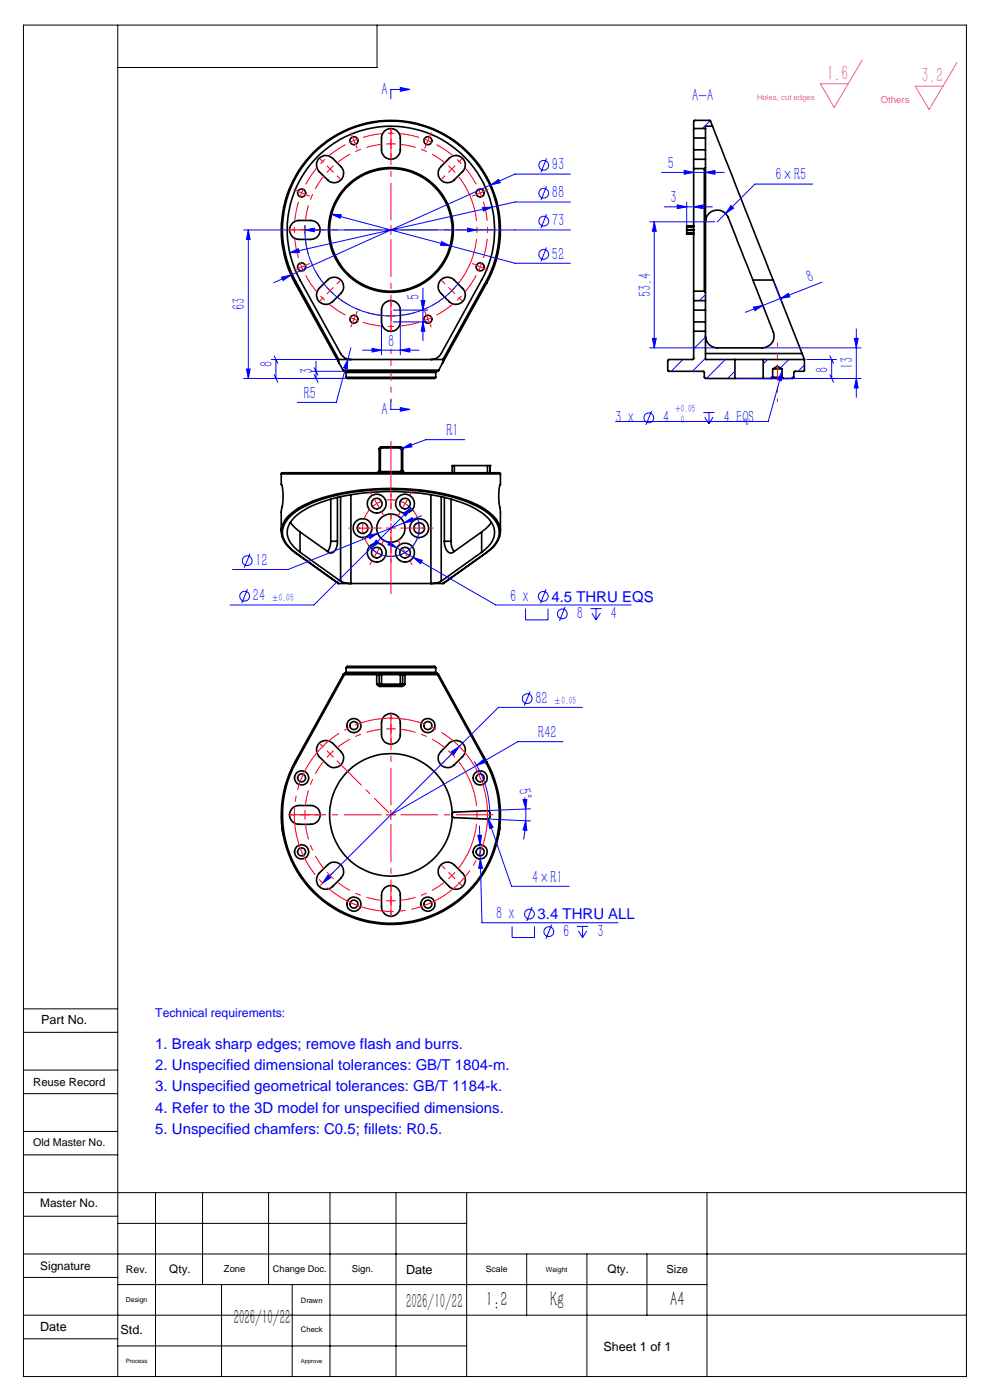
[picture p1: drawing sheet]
<svg xmlns="http://www.w3.org/2000/svg" width="210mm" height="297mm" viewBox="0 0 210 297" stroke-linecap="round" stroke-linejoin="round" font-family="sans-serif">
<g fill="none" stroke="#000" stroke-width=".35">
<path d="M67.6 33.7a2.02 2.02 0 0 1 3-.1l1.7 1.7a2 2 0 0 1 0 2.9 2 2 0 0 1-2.8 0l-2-2.1a2.07 2.07 0 0 1 .1-2.4zM81.6 27.8a2 2 0 0 1 2.1-.4 2 2 0 0 1 1.2 1.9v2.5a1.99 1.99 0 0 1-2 2 1.99 1.99 0 0 1-2-2l.1-2.9zM93.5 35.3l1.8-1.7a2 2 0 0 1 2.8 0 2 2 0 0 1 0 2.8l-1.8 1.8a2 2 0 0 1-2.8 0 2 2 0 0 1 0-2.9zM147.1 35.8v12.9h-1.4M147.1 31.8v2M147.1 27.3v2M147.1 29.3v2.5M147.1 33.8v2M147.1 35.8h2.3M147.1 31.8h2.5M147.1 33.8h2.5M147.1 29.3h2.5"/>
<path d="M147.1 27.3h2.5M149.4 35.8v26M149.6 31.8v2M149.6 27.3v2M149.6 35.5v26.6M149.6 29.3v2.5M149.6 33.8v1.7M149.6 35.5l-.2 .3M151.1 26.8l-.5-1.3h-3.3l-.2 .2v1.6M151.1 26.8l12.9 32.6M151.1 26.8h-1.5v.5M61.9 47.4a1.99 1.99 0 0 1 1.5-.6h2.5a2.01 2.01 0 0 1 2 2 2.01 2.01 0 0 1-2 2h-2.5a2.01 2.01 0 0 1-1.8-1.2 2.01 2.01 0 0 1 .3-2.2z"/>
<path d="M62.8 59.8a23 23 0 0 1 20.1-34.1 23 23 0 0 1 20.1 34.1M62.8 59.8l-.3 .2M62.8 59.8l9.1 16.5M93.7 59.3a1.97 1.97 0 0 1 2.6 .1l1.8 1.8a2 2 0 0 1 0 2.8 2 2 0 0 1-2.8 0l-1.8-1.8a2.05 2.05 0 0 1 .2-2.9zM103 59.8l.3 .2M103 59.8l-9.1 16.5M145.7 48.9h1.4v12.9M145.7 48.7v.2M145.7 48.2v.5M145.7 48.9v.5M145.7 49.7h.1M145.7 47.9h.1"/>
<path d="M145.7 49.7h1.4M145.7 47.9h1.4M145.7 48.2h1.4M145.7 49.4h1.4M145.7 47.9v.3M145.7 49.4v.3M149.6 47.1a2.51 2.51 0 0 1 2.1-2.5 2.51 2.51 0 0 1 2.8 1.5l5.2 13.3M159.7 59.4l4.3 11a2.49 2.49 0 0 1-2.3 3.4h-9.5a2.53 2.53 0 0 1-2.6-2.5M159.7 59.4h4.3M164 59.4l6.1 15.6M62.5 60a23.2 23.2 0 0 1 20.4-34.5 23.2 23.2 0 0 1 20.4 34.5M62.5 60l9.5 17.1"/>
<path d="M67.7 61.2l1.8-1.8a2 2 0 0 1 2.8 0 2 2 0 0 1 0 2.8l-1.7 1.8a2.01 2.01 0 0 1-2.9 0 2.01 2.01 0 0 1 0-2.8zM71.9 76.3l-.1 .1 .2 .7M71.9 76.3h22M72 77.1l.8 1.4M72.8 78.5l.2 .3h19.9l.2-.3M72.8 78.5h20.3M73.2 78.8l.2 .2M73.4 79h19M73.4 79v1M74.4 76.3a2.38 2.38 0 0 1-2.2-1.3l-8.6-15.6a22 22 0 0 1 19.3-32.6 22 22 0 0 1 19.3 32.6l-8.9 15.9a2.3 2.3 0 0 1-1.9 1M81.6 64.3a2 2 0 0 1 2.1-.3 2 2 0 0 1 1.2 1.8v2.5a1.99 1.99 0 0 1-2 2 1.99 1.99 0 0 1-2-2l.1-2.9zM92.4 79v1"/>
<path d="M92.7 78.8l-.3 .2M93.8 77.1l-.7 1.4M93.9 76.3l.2 .3-.3 .5M103.3 60l-9.5 17.1M147.1 70.3v5.8l-.1 .2h-5.1l-.3 .2 .1 2.2 7.5 .1 .2 .2v1l.2 .3h6.3M147.1 63.8v2M147.1 68.3v2M147.1 61.8v2M147.1 65.8v2.5M147.1 70.3h2.5M147.1 61.8h2.3M147.1 65.8h2.5"/>
<path d="M147.1 63.8h2.5M147.1 68.3h2.5M149.4 61.8l.2 .3M149.6 63.8v2M149.6 68.3v2M149.6 70.3v6h6.3M149.6 62.1v1.7M149.6 65.8v2.5M149.6 75h20.5M155.9 76.3h6M155.9 76.3v4M161.9 76.3h8.7"/>
<path d="M161.9 76.3v4M163.9 78.3h2M163.9 78.3l1-.6 1 .6M163.9 78.3v1.7M165.9 78.3v1.7M170.1 75l.5 1.3M170.6 76.3v2.3l-.1 .2h-1.9l-.2 .2v1l-.3 .3h-1.9M73.4 80h19M73.4 80l.3 .3h18.5l.2-.3M80.4 99.8l-.1 .4-.4 .1 .7-.3M80.4 99.8h.3M80.4 95.3h.3"/>
<path d="M80.4 95.3v4.5M80.7 99.8l-.1 .2M80.7 95.3v4.5M80.9 94.8l-.3 .1-.2 .4M80.9 94.8v.2M80.9 95l-.2 .3M80.9 94.8h4M80.9 95h4M84.9 95l.3 .3M84.9 94.8v.2M84.9 94.8l.4 .1 .1 .4M85.2 99.8v.2"/>
<path d="M85.2 99.8h.2M85.2 95.3h.2M85.2 95.3v4.5M85.4 99.8l.1 .4 .4 .1-.7-.3M85.4 95.3v4.5M96.4 98.8h-.5v1.5M96.4 98.8v1.5M96.4 98.8h7M103.4 98.8h.5M103.4 98.8v1.5M103.9 98.8h.1M103.9 98.8v1.5"/>
<path d="M155.9 80.3h6M161.9 80.3h1.8M163.7 80.3h2.5M163.9 80h2M163.9 80l-.2 .3M165.9 80l.3 .3M59.7 100.5l.1-.2h46.2l.2 .2M59.7 100.5v2.3a9 9 0 0 1 0 5.3v4.6M59.7 100.5h46.5M59.8 113.7a7 7 0 0 0 2.8 3.6M59.8 113.7a4.6 4.6 0 0 1 2.2-4.9 24 24 0 0 1 10.8-4.3 53.1 53.1 0 0 1 26.5 1.8 12.5 12.5 0 0 1 6.3 4.4l.5 1.5-.1 1.5M61.6 110.8l.9 1.1 1.1 1"/>
<path d="M62.6 117.3l9.3 6.5M62.6 117.3h.2M62.8 117.3a5.4 5.4 0 0 1-2.9-4.9 7.4 7.4 0 0 1 4.3-4.7 41.6 41.6 0 0 1 20-3.8 40.2 40.2 0 0 1 17.5 3.8 6.8 6.8 0 0 1 4.2 5.2 5.5 5.5 0 0 1-2.9 4.4M62.8 117.3l9.1 6.5M63.6 117.2a4.9 4.9 0 0 1-2.5-5.4 8 8 0 0 1 4.3-4.1 43.6 43.6 0 0 1 21.3-3.3 34.9 34.9 0 0 1 14.5 3.7 6.3 6.3 0 0 1 3.7 4.7 5.2 5.2 0 0 1-2.7 4.4M63.6 112.9l6.1 4.3a1.18 1.18 0 0 0 1.7-1.1l.2-1.3M63.6 117.2l8.6 6.1M63.6 112.9v4.3M70.2 114.8l-.2 1.3-.5 .9M70.2 114.8h1.4M70.2 105.9v8.9M71.6 105.5v9.3"/>
<path d="M72.2 105.4v17.9M74.4 104.9v18.9l-1.2-.2-1-.3M80.6 100v.3M80.6 100h4.6M85.2 100v.3M91.4 104.9v18.9l1.3-.2 .9-.3M93.6 105.4v17.9M94.3 105.5v9.3M94.3 114.8h1.4M95.7 114.8l.1 1.3 .6 .9M95.7 105.9v8.9M102.2 112.9l-6.1 4.3a1.18 1.18 0 0 1-1.7-1.1l-.1-1.3"/>
<path d="M102.2 117.2l-8.6 6.1M102.2 112.9v4.3M103 117.3l-9.1 6.5M103.2 117.3l-9.3 6.5M103.2 117.3h-.2M104.2 110.8l-.8 1.1-1.2 1M106 113.8a6.5 6.5 0 0 1-2.8 3.5M106.2 100.5l-.1 2.3a12.1 12.1 0 0 0 .1 5.9v4M71.9 123.8h22M67.6 157.8a2.05 2.05 0 0 1 3-.1l1.7 1.8a2 2 0 0 1 0 2.8 2 2 0 0 1-2.8 0l-2-2.1a2.02 2.02 0 0 1 .1-2.4zM72.8 143l.3 .1M72.8 143l-10.3 18.6"/>
<path d="M73.1 142.9v.2M73.1 142.9l-.3 .1M73.1 143.1h6.8M73.1 142.9h6.8M73.1 143.1l-10.3 18.6M73.4 142.6l-.2 .3M73.4 141.6l.3-.2h18.5l.2 .2M73.4 141.6h19M73.4 142.6h19M73.4 141.6v1M79.9 143.1h.5M79.9 142.9v.2"/>
<path d="M79.9 142.9h.8M79.9 145.1h.5M79.9 145.1l.7 .3M79.9 145.1l.4 .4 .3 .1M79.9 143.1v2M80.4 143.1h.5M80.4 145.1h.5M80.4 145.1l.3 .3M80.4 143.1v2M80.6 145.4h.1M80.6 145.4v.2M80.6 145.6h4.6"/>
<path d="M80.7 142.9h.2M80.7 142.9l-.3 .2M80.7 145.4h.2M80.9 142.9v.2M80.9 145.1v.3M80.9 143.1v2M80.9 143.1h4M80.9 145.1h4M80.9 142.9h4M80.9 145.4h4M81.6 151.9a2.02 2.02 0 0 1 2.1-.3 2.02 2.02 0 0 1 1.2 1.8v2.5a1.99 1.99 0 0 1-2 2 1.99 1.99 0 0 1-2-2l.1-2.9zM84.9 142.9h.3"/>
<path d="M84.9 143.1h.5M84.9 142.9v.2M84.9 145.1h.5M84.9 145.4h.3M84.9 145.1v.3M84.9 143.1v2M85.2 142.9l.2 .2M85.2 142.9h.7M85.2 145.4h.1M85.2 145.4v.2M85.4 145.1l-.2 .3M85.4 143.1h.5"/>
<path d="M85.4 145.1h.5M85.4 143.1v2M85.9 142.9v.2M85.9 145.1l-.7 .3M85.9 145.1l-.3 .4-.4 .1M85.9 143.1h6.9M85.9 142.9h6.9M85.9 143.1v2M92.4 142.6l.3 .3M92.4 141.6v1M92.8 142.9v.2M92.8 142.9l.2 .1"/>
<path d="M92.8 143.1l10.2 18.6M93 143l-.2 .1M93 143l10.3 18.6M95.3 157.7a2.01 2.01 0 0 1 2.8 0 2.01 2.01 0 0 1 0 2.8l-1.8 1.8a2 2 0 0 1-2.8 0 2 2 0 0 1 0-2.8zM59.8 175.5l.2 1.6M61.9 171.5l1.1-.6h2.9a1.99 1.99 0 0 1 2 2 1.99 1.99 0 0 1-2 2h-2.5a2 2 0 0 1-1.8-1.2 2 2 0 0 1 .3-2.2zM62.5 161.6l.3 .1M62.5 161.6a23.2 23.2 0 0 0 20.4 34.5 23.2 23.2 0 0 0 20.4-34.5M62.8 161.7a23 23 0 0 0 20.1 34.2 23 23 0 0 0 20.1-34.2M95.9 172.8l.1-.3 .3-.2 7.1-.3a1.11 1.11 0 0 1 .4 1.6l-.4 .2-7.1-.3-.3-.3-.1-.2M95.9 172.8v.2M95.9 172.8a13 13 0 0 0-18.9-11.5 13 13 0 0 0-1.8 22 13 13 0 0 0 20.5-8.3l.2-2"/>
<path d="M103.3 161.6l-.3 .1M106 175.5l-.2 1.6M67.7 185.2l1.8-1.7a2 2 0 0 1 2.8 0 2 2 0 0 1 0 2.8l-1.7 1.8a2.01 2.01 0 0 1-2.9 0 2.01 2.01 0 0 1 0-2.9zM81.6 188.4a2 2 0 0 1 2.1-.4 2 2 0 0 1 1.2 1.9v2.5a1.99 1.99 0 0 1-2 2 1.99 1.99 0 0 1-2-2l.1-3zM93.7 183.3a2.07 2.07 0 0 1 2.6 .2l1.8 1.7a2 2 0 0 1 0 2.9 2 2 0 0 1-2.8 0l-1.8-1.8a2.05 2.05 0 0 1 .2-3z"/>
<circle cx="75.1" cy="29.8" r=".85"/>
<circle cx="90.8" cy="29.8" r=".86"/>
<circle cx="64" cy="56.6" r=".86"/>
<circle cx="64" cy="40.9" r=".85"/>
<circle cx="82.9" cy="48.8" r="13.2"/>
<circle cx="82.9" cy="48.8" r="13"/>
<circle cx="101.8" cy="56.6" r=".85"/>
<circle cx="101.9" cy="40.9" r=".84"/>
<circle cx="75.1" cy="67.7" r=".84"/>
<circle cx="90.8" cy="67.7" r=".85"/>
<circle cx="76.9" cy="112" r="2.01"/>
<circle cx="76.9" cy="112" r="1.12"/>
<circle cx="79.9" cy="106.9" r="1.13"/>
<circle cx="79.9" cy="117.2" r="1.12"/>
<circle cx="79.9" cy="106.8" r="1.99"/>
<circle cx="79.9" cy="117.2" r="1.99"/>
<circle cx="82.9" cy="112" r="3"/>
<circle cx="85.9" cy="106.9" r="1.13"/>
<circle cx="85.9" cy="117.2" r="1.12"/>
<circle cx="85.9" cy="106.8" r="1.99"/>
<circle cx="85.9" cy="117.2" r="1.99"/>
<circle cx="88.9" cy="112.1" r="2"/>
<circle cx="88.9" cy="112" r="1.13"/>
<circle cx="75.1" cy="153.9" r="1.5"/>
<circle cx="75.1" cy="153.9" r=".84"/>
<circle cx="90.7" cy="153.9" r="1.5"/>
<circle cx="90.8" cy="153.9" r=".84"/>
<circle cx="64" cy="165" r=".85"/>
<circle cx="64" cy="165" r="1.51"/>
<circle cx="101.8" cy="165" r=".85"/>
<circle cx="101.9" cy="165" r="1.51"/>
<circle cx="64" cy="180.7" r=".86"/>
<circle cx="64" cy="180.7" r="1.51"/>
<circle cx="75.1" cy="191.8" r="1.51"/>
<circle cx="75.1" cy="191.8" r=".84"/>
<circle cx="90.8" cy="191.8" r="1.51"/>
<circle cx="90.8" cy="191.8" r=".84"/>
<circle cx="101.9" cy="180.7" r=".86"/>
<circle cx="101.9" cy="180.7" r="1.51"/>
</g>
<g fill="none" stroke="#00f" stroke-width=".21">
<path d="M84.9 18.6l2 .4-2 .4zM86.9 19h-4v2M104.1 39.2l1.7-1.1 .3 .7zM104.1 39.2l-42.4 19.1M115.9 33.6l-1.1 2.9M115.9 39.5l-1.1 3M121 36.9h-11.8l-5.1 2.3M140.3 36.6h13.3M145.1 36.2l2 .4-2 .4zM149.6 36.6l2.1-.4v.8zM150.6 25.6l-1.6 1.7M172.4 39h-12.2l-8 8.1"/>
<path d="M51.7 48.8h9M52.7 48.8l.4 2h-.8zM52.7 48.8v31.5M59.7 58.8l2-.5-1.7 1.2zM61.5 53.6l1.8-.8 .2 .8zM61.7 58.3l-3.6 1.7M64.7 48.8l2-.4v.8zM64.7 48.8h56.3M64.7 47.8a18.2 18.2 0 0 0 11.9 18.1 18.2 18.2 0 0 0 20.9-6.1M70.3 45.4l2.1 .1-.2 .8zM70.3 45.4l25.2 6.7M93.7 51.3l1.8 .8-2-.1z"/>
<path d="M95.5 52.1l13.7 3.7h11.8M99.2 48.4l2 .4-2 .4zM102.3 44h2.1l-1.9 .8zM115.9 52.5l-1.1 3M115.9 45.4l-1.1 3M121 42.9h-11.8l-47.7 10.7M137.8 47.1h13.9M138.8 47.1l.4 2h-.8zM138.8 47.1v26.7M140.9 43.9h10.2M143.7 43.5l2 .4-2 .4zM145.7 42.9v4.8"/>
<path d="M147.1 43.9l2.1-.4v.8zM155 43.6l.6 .6-1.7 1.1zM164.2 59.9l1.7 4.4M174.3 59.9l-8.7 3.4M52.3 78.3h.8l-.4 2zM57.5 76.3h13.9M58.1 75.5l.8 1.6M58.1 79.5l.8 1.6M58.5 76.3v4M66 78.8h6.6M66.6 79.5l.9 1.6M66.6 78l.9 1.6"/>
<path d="M67 76.6v3.7M73.8 76.2l-.1 2-.8-.2zM73.8 76.2l-2.5 9.2h-8.2M74.4 73.8l-.6 2.4M76.9 74.3h12M78.9 73.9l2 .4-2 .4zM80.9 68.8v6.5M83.4 65.8h7.3M83.4 68.3h7.3M84.9 74.3l2-.4v.8zM84.9 68.8v6.5M89.3 63.8h.8l-.4 2z"/>
<path d="M89.7 68.3l.4 2h-.8zM89.7 61.1v11.2M137.8 73.8h13.9M138.4 71.8h.8l-.4 2zM144.9 76.3l-2.5 2.5M149.6 62.5l-1.2 1.3M149.6 71.5l-2.5 2.5M149.6 76l-2.7 2.8M153.8 76.3l-3.9 4M155.9 78.7l-1.6 1.6M159.8 65.2l2-.4-1.7 1.1zM161.8 64.8l-3.7 1.4"/>
<path d="M162.2 73.8h20.4M162.8 76.3l-.9 .9M163.9 79.7l-.6 .6M165.6 63.3l1.7-1.1 .2 .8zM165.6 63.3l-3.8 1.5M165.9 78.8l-.2 2-.7-.2zM165.9 78.8l-3 10.6h-32.3M167.3 76.3l-1.8 1.8M168.4 79.7l-.6 .6M170.6 77.4l-1.3 1.4M171.1 76.3h6.3M176 75.5l.8 1.6"/>
<path d="M176 79.5l.8 1.6M176.4 76.3v4M181.2 71.8h.8l-.4 2zM181.6 69.8v14.5M51.7 80.3h21.5M82.9 84.8v2.1h4M84.9 86.5l2 .4-2 .3zM85.4 95.1l1.7-1.1 .3 .8zM85.4 95.1l-.5 .2M98.6 93.3h-8.3l-4.9 1.8M138.2 87.2l-1.2 2.9M149.2 87.5h2.4"/>
<path d="M149.5 88.5l.9 1.4M150.4 87.5v2.4M151.3 88.5l-.9 1.4M156.4 80.3h26.2M181.6 80.3l.4 2h-.8zM53 117.5l-1.2 2.9M78.1 113.5l2-.3-1.7 1.1zM78.7 116.3l-12.1 12h-17.8M79.8 114.6l.6 .5-1.7 1.2zM80.1 113.2l-19 7.6h-11.8M80.7 114.2l3.5 2M82.7 114.9l1.5 1.3-1.9-.6z"/>
<path d="M84.2 116.2l3.5 2M85.5 108.9l1.7-1.1-1.2 1.7zM85.7 110.9l1.7-1.1 .3 .8zM85.7 110.9l-5.6 2.3M86.4 107.2l1.4 1.3M87.2 107.8l-8.5 8.5M87.7 118.2l1.9 .7-.4 .7zM87.7 118.2l17.5 10.1h28.7M88.4 109.6a6 6 0 0 1-2.5 7.7 6 6 0 0 1-7.9-1.8M89.4 109.4l-3.7 1.5M52.5 125l-1.2 2.9M111.5 129.1v2.4h4.7v-2.4"/>
<path d="M115.8 125l-1.1 3M119.9 128.8l-1.2 2.9M125.3 129.1h2.3M125.6 130.1l.8 1.4M126.4 129.1v2.4M127.4 130.1l-1 1.4M95.7 159.5l1.7-1.1-1.1 1.7zM97.4 158.4l-29 29M112.4 146.7l-1.2 3M119.4 157.3h-9.5l-27 15.6M123.5 150.1h-17.8l-8.3 8.3M100.6 161.5a20.8 20.8 0 0 1 3.3 10.5"/>
<path d="M101.1 162.4l1.5-1.4 .4 .7zM101.4 177.2h.8l-.4 2zM101.7 175.2l.1 4M101.8 179.2l.1 3M103.4 173.3l.2 .4M103.6 173.7l1 1.8-.7 .3zM103.6 173.7l4.9 14.3h12.2M103.9 173.8l8.6 .4M110.9 169.6h.9l-.3 2zM111.3 169.2l.2 2.4M111.5 174.1l.3 2h-.9zM111.5 171.6v2.5"/>
<path d="M111.5 174.1l-.4 4M112.5 171.6l-8.6 .3M69.6 185.7l.5 .5-1.7 1.2zM101.9 182.2l.4 2h-.8zM101.9 182.2l.3 13.6h28.9M108.6 196.5v2.4h4.8v-2.4M112.9 192.4l-1.2 3M117 196.1l-1.2 3M122.4 196.5h2.4M122.7 197.5l.9 1.4M123.6 196.5v2.4M124.5 197.5l-.9 1.4"/>
<circle cx="115.3" cy="35.1" r="1.04"/>
<circle cx="115.3" cy="41" r="1.05"/>
<circle cx="115.3" cy="46.9" r="1.04"/>
<circle cx="115.3" cy="54" r="1.04"/>
<circle cx="137.6" cy="88.6" r="1.05"/>
<circle cx="52.4" cy="118.9" r="1.05"/>
<circle cx="51.9" cy="126.5" r="1.05"/>
<circle cx="115.2" cy="126.5" r="1.04"/>
<circle cx="119.3" cy="130.2" r="1.05"/>
<circle cx="111.8" cy="148.2" r="1.05"/>
<circle cx="112.3" cy="193.9" r="1.04"/>
<circle cx="116.4" cy="197.6" r="1.04"/>
</g>
<g fill="none" stroke="#f00" stroke-width=".21" stroke-dasharray="15.2 1.3 1.3 1.3" stroke-linecap="butt">
<path d="M68.6 34.4l-.7-.7M70 35.9l-.7 .7M70 35.9l.8-.7M70 35.9l-.7-.7M70 35.9l.7 .7M71.4 37.3l.8 .7M74.7 28.9l-.3-.8M75.1 29.8l-.9 .4M75.1 29.8l.9-.3M75.1 29.8l-.4-.9M75.1 29.8l.4 .9M75.5 30.7l.3 .8"/>
<path d="M82.9 30.5h-1M82.9 30.5h1M82.9 30.5v-1M82.9 30.5v1M82.9 28.5v-1M82.9 32.5v1M90.4 30.7l-.3 .8M90.8 29.8l-1-.3M90.8 29.8l.9 .4M90.8 29.8l.4-.9M90.8 29.8l-.4 .9M91.2 28.9l.3-.8"/>
<path d="M94.4 37.3l-.7 .7M95.8 35.9l-.7-.7M95.8 35.9l.7 .7M95.8 35.9l.7-.7M95.8 35.9l-.7 .7M97.3 34.4l.7-.7M62.7 48.8h-1M63.1 57l-.8 .3M63.1 40.5l-.8-.3M64 40.9l-.4 1M64 40.9l.4-.9M64 40.9l-.9-.4"/>
<path d="M64 40.9l.9 .4M64.7 48.8v1M64.7 48.8v-1M64.7 48.8h-1M64.7 48.8h1M64.9 56.2l.8-.3M64.9 41.3l.8 .3M66.7 48.8h1M82.9 48.8v-1M82.9 48.8h-1M82.9 48.8v1M82.9 48.8h1"/>
<path d="M100.9 56.2l-.7-.3M100.9 41.3l-.7 .3M101.9 56.6l.3-.9M101.9 56.6l-.4 .9M101.9 40.9l-.4-.9M101.9 40.9l.3 1M101.9 56.6l.9 .4M101.9 56.6l-1-.4M101.9 40.9l.9-.4M101.9 40.9l-1 .4M102.8 57l.8 .3M102.8 40.5l.8-.3"/>
<path d="M68.6 63.1l-.7 .7M70 61.7l.8 .7M70 61.7l-.7-.8M70 61.7l-.7 .7M70 61.7l.7-.7M71.4 60.3l.8-.8M74.7 68.6l-.3 .8M75.1 67.7l.9 .4M75.1 67.7l-.9-.4M75.1 67.7l-.4 .9M75.1 67.7l.4-.9M75.5 66.8l.3-.8"/>
<path d="M82.9 67h1M82.9 67h-1M82.9 67v1M82.9 67v-1M82.9 69v1M82.9 65v-1M90.4 66.8l-.3-.8M90.8 67.7l.9-.4M90.8 67.7l-1 .4M90.8 67.7l.4 .9M90.8 67.7l-.4-.9M91.2 68.6l.3 .8"/>
<path d="M94.4 60.3l-.7-.8M95.8 61.7l.7-.8M95.8 61.7l-.7 .7M95.8 61.7l.7 .7M95.8 61.7l-.7-.7M97.3 63.1l.7 .7M164.9 78.3v1.7M74.9 112h-1M77.3 114l.4 1 .7 .9M78.4 108.1l-.7 .9-.4 1.1M78.9 112h1M78.9 105.1l-.5-.9"/>
<path d="M78.9 118.9l-.5 .9M79.9 106.8l-.8 .6M79.9 106.8l.9-.4M79.9 117.2l.9 .4M79.9 117.2l-.8-.6M79.9 106.8l-.5-.8M79.9 106.8l.5 .9M79.9 117.2l-.5 .9M79.9 117.2l.5-.9M80.9 108.6l.5 .8M80.9 115.5l.5-.9M81.8 117.9l1.1 .1 1.2-.1"/>
<path d="M82.9 112v-1M82.9 112h-1M82.9 112v1M82.9 112h1M84.1 106.1l-1.2-.1-1.1 .1M84.9 115.5l-.5-.9M84.9 108.6l-.5 .8M85.9 117.2l.9-.6M85.9 117.2l-.9 .4M85.9 106.8l-.9-.4M85.9 106.8l.9 .6M85.9 117.2l.5 .9"/>
<path d="M85.9 117.2l-.5-.9M85.9 106.8l.5-.8M85.9 106.8l-.5 .9M86.9 118.9l.5 .9M86.9 112h-1M86.9 105.1l.5-.9M87.5 115.9l.6-.9 .5-1M88.6 110.1l-.5-1.1-.6-.9M88.9 112v-1M88.9 112v1M88.9 112h1M88.9 112h-1"/>
<path d="M90.9 112h1M68.6 158.5l-.7-.7M70 159.9l-.7 .8M70 159.9l.8-.6M70 159.9l-.7-.7M70 159.9l.7 .8M82.9 154.6h-1M82.9 154.6h1M82.9 154.6v-1M82.9 154.6v1M82.9 152.6v-1M82.9 156.6v1"/>
<path d="M95.8 159.9l-.7-.6M95.8 159.9l.7 .8M95.8 159.9l.7-.7M95.8 159.9l-.7 .8M97.3 158.5l.7-.7M62.7 172.9h-1M64.7 172.9v1M64.7 172.9v-1M64.7 172.9h-1M64.7 172.9h1M66.7 172.9h1M94.4 161.4l-.7 .7"/>
<path d="M68.6 187.2l-.7 .7M70 185.8l.8 .6M70 185.8l-.7-.8M70 185.8l-.7 .7M70 185.8l.7-.7M71.4 184.3l.8-.7M82.9 191.1h1M82.9 191.1h-1M82.9 191.1v1M82.9 191.1v-1M82.9 193.1v1M82.9 189.1v-1"/>
<path d="M94.4 184.3l-.7-.7M95.8 185.8l.7-.8M95.8 185.8l-.7 .6M95.8 185.8l.7 .7M95.8 185.8l-.7-.7M97.3 187.2l.7 .7"/>
</g>
<path d="M68.7 37.3a18.3 18.3 0 0 0-3.9 9.5M80.9 30.6a18.3 18.3 0 0 0-9.4 3.9M94.3 34.5a18.3 18.3 0 0 0-9.4-3.9M64.8 50.8a18.3 18.3 0 0 0 3.9 9.4M71.5 63a18.3 18.3 0 0 0 9.4 3.9M84.9 66.9a18.3 18.3 0 0 0 9.4-3.9M80.9 154.7a18.3 18.3 0 0 0-9.4 3.9M94.3 158.6a18.3 18.3 0 0 0-9.4-3.9M64.8 174.8a18.3 18.3 0 0 0 3.9 9.5M68.7 161.4a18.3 18.3 0 0 0-3.9 9.5M71.5 187.1a18.3 18.3 0 0 0 9.4 3.9M84.9 191a18.3 18.3 0 0 0 9.4-3.9" fill="none" stroke="#f00" stroke-width=".21" stroke-dasharray="15.2 1.3 1.3 1.3" stroke-dashoffset="12" stroke-linecap="butt"/>
<path d="M97.2 60.2a18.3 18.3 0 0 0 0-22.9M97.2 184.3a18.3 18.3 0 0 0 0-22.9" fill="none" stroke="#f00" stroke-width=".21" stroke-dasharray="15.2 1.3 1.3 1.3" stroke-dashoffset="4.8" stroke-linecap="butt"/>
<path d="M73.3 30.7a20.5 20.5 0 0 0-8.5 8.4M88.9 29.2a20.5 20.5 0 0 0-11.9 0M101 39.1a20.5 20.5 0 0 0-8.4-8.4M63.3 42.8a20.5 20.5 0 0 0 0 11.9M64.8 58.4a20.5 20.5 0 0 0 8.5 8.5M102.5 54.7a20.5 20.5 0 0 0 0-11.9M77 68.4a20.5 20.5 0 0 0 11.9 0M92.6 66.9a20.5 20.5 0 0 0 8.4-8.5" fill="none" stroke="#f00" stroke-width=".21" stroke-dasharray="15.2 1.3 1.3 1.3" stroke-dashoffset="11.1" stroke-linecap="butt"/>
<path d="M63.6 55.7l.4 .9M64 56.6l.4 .9M64 56.6l-1 .4M64.9 56.2l-.9 .4M75.9 112h2M77 111.1v1.9M81.9 172.9h2M82.9 171.9v2" fill="none" stroke="#f00" stroke-width=".21"/>
<path d="M102.5 166.9a20.5 20.5 0 0 0-34.3-8.3 20.5 20.5 0 0 0 9.3 34 20.5 20.5 0 0 0 25.4-24.5l-.4-1.2" fill="none" stroke="#f00" stroke-width=".21" stroke-dasharray="15.2 1.3 1.3 1.3" stroke-dashoffset=".4" stroke-linecap="butt"/>
<path d="M82.9 80v-6" fill="none" stroke="#f00" stroke-width=".21" stroke-dasharray="15.2 1.3 1.3 1.3" stroke-dashoffset="14.1" stroke-linecap="butt"/>
<path d="M82.9 80v5.3M164.9 85.3v-5.3M80.9 112h-5.2M82.9 110v-5.2M82.9 114v5.3M84.9 112h5.3" fill="none" stroke="#f00" stroke-width=".21" stroke-dasharray="15.2 1.3 1.3 1.3" stroke-dashoffset="14.5" stroke-linecap="butt"/>
<path d="M80.9 48.8h-19.7M82.9 46.8v-19.8M82.9 50.8v19.7M84.9 48.8h19.8M80.9 172.9h-19.7M82.9 170.9v-19.8M82.9 174.9v19.7M84.9 172.9h19.8" fill="none" stroke="#f00" stroke-width=".21" stroke-dasharray="15.2 1.3 1.3 1.3" stroke-dashoffset="7.3" stroke-linecap="butt"/>
<path d="M82.9 93.6v32.4" fill="none" stroke="#f00" stroke-width=".21" stroke-dasharray="15.2 1.3 1.3 1.3" stroke-dashoffset=".9" stroke-linecap="butt"/>
<path d="M71.4 161.4l11.1 11" fill="none" stroke="#f00" stroke-width=".21" stroke-dasharray="15.2 1.3 1.3 1.3" stroke-dashoffset="7.8" stroke-linecap="butt"/>
<path d="M164.9 78.3v-5.6" fill="none" stroke="#f00" stroke-width=".21" stroke-dasharray="15.2 1.3 1.3 1.3" stroke-dashoffset="14.3" stroke-linecap="butt"/>
<path d="M182.9 12.8l-5.9 10-3-5h5.9M203 13.3l-5.9 9.9-3-4.9h6" fill="none" stroke="#f0f" stroke-width=".21"/>
<g fill="none" stroke="#000" stroke-width=".21">
<path d="M5 5.3h200v286.7h-200zM25 5.3v286.7M80 5.3v9h-55M5 214h20M5 219h20M5 232h20M5 227h20M5 245h20M5 240h20M5 258h20M5 253h200M25 259.5h74"/>
<path d="M33 253v39M43 253v19.5M57 253v19.5M70 253v39M84 253v39M99 253v39M150 253v39M5 271h20M5 266h200M5 279h200M25 272.5h125M47 272.5v19.5"/>
<path d="M62 272.5v19.5M111.7 266v13M124.5 266v26M137.2 266v13M5 284h20M25 285.5h74"/>
</g>
<g fill="#00f">
<path d="M84.9 18.6l2 .4-2 .4zM84.9 86.5l2 .4-2 .3z"/>
<path d="M111.5 174.1l.3 2h-.9zM110.9 169.6h.9l-.3 2z"/>
<path d="M84.9 74.3l2-.4v.8zM78.9 73.9l2 .4-2 .4z"/>
<path d="M59.7 58.8l.3 .7 1.7-1.2zM104.1 39.2l2-.4-.3-.7zM70.3 45.4l1.9 .9 .2-.8zM93.7 51.3l-.2 .7 2 .1zM64.7 48.8l2 .4v-.8zM99.2 48.4v.8l2-.4zM73.8 76.2l-.9 1.8 .8 .2zM61.5 53.6h2l-.2-.8zM102.3 44l.2 .8 1.9-.8zM155 43.6l-1.1 1.7 1.7-1.1zM165.9 78.8l-.9 1.8 .7 .2zM82.7 114.9l-.4 .7 1.9 .6zM87.7 118.2l1.5 1.4 .4-.7zM85.5 108.9l.5 .6 1.2-1.7zM79.8 114.6l-1.1 1.7 1.7-1.2zM85.7 110.9l2-.3-.3-.8zM78.1 113.5l.3 .8 1.7-1.1zM85.4 95.1l2-.3-.3-.8zM101.4 177.2l.4 2 .4-2zM101.9 182.2l-.4 2h.8zM101.1 162.4l1.9-.7-.4-.7zM103.6 173.7l.3 2.1 .7-.3z"/>
<path d="M149.6 36.6l2.1-.4v.8zM145.1 36.2l2 .4-2 .4z"/>
<path d="M165.6 63.3l1.7-1.1 .2 .8zM159.8 65.2l2-.4-1.7 1.1z"/>
<path d="M52.3 78.3h.8l-.4 2zM52.7 48.8l.4 2h-.8zM89.3 63.8h.8l-.4 2zM89.7 68.3l.4 2h-.8z"/>
<path d="M138.4 71.8h.8l-.4 2zM138.8 47.1l.4 2h-.8z"/>
<path d="M181.2 71.8h.8l-.4 2zM181.6 80.3l.4 2h-.8z"/>
<path d="M143.7 43.5l2 .4-2 .4zM147.1 43.9l2.1-.4v.8z"/>
<path d="M69.6 185.7l-1.2 1.7 1.7-1.2zM95.7 159.5l.6 .6 1.1-1.7z"/>
</g>
<g font-size="4.4" fill="#f0f">
<text x="175.4" y="16.9">1.6</text>
<text x="195.5" y="17.4">3.2</text>
</g>
<g font-size="4.4">
<text x="49.6" y="280.8">2026/10/22</text>
<text x="86.1" y="277.4">2026/10/22</text>
<text x="103.1" y="277.1">1:2</text>
<text x="116.7" y="277.1">Kg</text>
<text x="142.1" y="277.1">A4</text>
</g>
<g font-size="3.8" fill="#00f">
<text x="80.9" y="20.1">A</text>
<text x="146.8" y="21.4">A-A</text>
<text x="141.7" y="35.8">5</text>
<text x="117.1" y="36.2">93</text>
<text x="164.5" y="38.3">6×R5</text>
<text x="117.1" y="42.1">88</text>
<text x="142.2" y="43.1">3</text>
<text x="117.1" y="48">73</text>
<text x="117.1" y="55.1">52</text>
<text x="51.9" y="65.8" transform="rotate(-90 51.9 65.8)">63</text>
<text x="89" y="63.7" transform="rotate(-90 89 63.7)">5</text>
<text x="138.1" y="63" transform="rotate(-90 138.1 63)">53.4</text>
<text x="171.6" y="60.1" transform="rotate(-22 171.6 60.1)">8</text>
<text x="57.8" y="77.9" transform="rotate(-90 57.8 77.9)">8</text>
<text x="82.3" y="73.5">8</text>
<text x="66.3" y="79.2" transform="rotate(-90 66.3 79.2)">3</text>
<text x="175.7" y="79.1" transform="rotate(-90 175.7 79.1)">8</text>
<text x="180.9" y="78.3" transform="rotate(-90 180.9 78.3)">13</text>
<text x="64.4" y="84.6">R5</text>
<text x="80.9" y="88">A</text>
<text x="130.6" y="89.7">3 x</text>
<text x="140.7" y="89.7">4</text>
<text x="153.5" y="89.7">4 EQS</text>
<text x="94.7" y="92.5">R1</text>
<text x="54.2" y="120.1">12</text>
<text x="53.6" y="127.6">24</text>
<text x="108.2" y="127.6">6 x</text>
<text x="122.3" y="131.3">8</text>
<text x="129.6" y="131.3">4</text>
<text x="113.6" y="149.3">82</text>
<text x="114.2" y="156.6">R42</text>
<text x="110" y="167.3" transform="rotate(83 110 167.3)">5°</text>
<text x="112.9" y="187.3">4×R1</text>
<text x="105.3" y="195">8 x</text>
<text x="119.5" y="198.7">6</text>
<text x="126.7" y="198.7">3</text>
</g>
<g font-size="3.2" fill="#00f">
<text x="117" y="127.6">4.5 THRU EQS</text>
<text x="114" y="195">3.4 THRU ALL</text>
<text x="32.9" y="222.5">1. Break sharp edges; remove flash and burrs.</text>
<text x="32.9" y="227">2. Unspecified dimensional tolerances: GB/T 1804-m.</text>
<text x="32.9" y="231.5">3. Unspecified geometrical tolerances: GB/T 1184-k.</text>
<text x="32.9" y="236">4. Refer to the 3D model for unspecified dimensions.</text>
<text x="32.9" y="240.5">5. Unspecified chamfers: C0.5; fillets: R0.5.</text>
</g>
<g font-size="2.7">
<text x="8.7" y="217.3">Part No.</text>
<text x="86.1" y="270.2">Date</text>
<text x="8.5" y="282.4">Date</text>
<text x="25.6" y="283">Std.</text>
<text x="128" y="286.6">Sheet 1 of 1</text>
</g>
<text font-size="2.6" fill="#00f" x="32.9" y="215.7">Technical requirements:</text>
<g font-size="2.5">
<text x="8.5" y="256.1">Master No.</text>
<text x="8.5" y="269.4">Signature</text>
<text x="35.9" y="270.1">Qty.</text>
<text x="128.9" y="270.1">Qty.</text>
</g>
<g font-size="2.4">
<text x="7" y="230.3">Reuse Record</text>
<text x="141.4" y="270.1">Size</text>
</g>
<g font-size="2.3" fill="#00f">
<text x="143.3" y="87.5">+0.05</text>
<text x="144.4" y="89.7">0</text>
<text x="57.6" y="127.6">±0.05</text>
<text x="117.5" y="149.3">±0.05</text>
</g>
<text font-size="2.3" x="7" y="243">Old Master No.</text>
<text font-size="2.2" x="26.7" y="270">Rev.</text>
<text font-size="2" fill="#f0f" x="186.8" y="21.8">Others</text>
<g font-size="2">
<text x="47.5" y="269.9">Zone</text>
<text x="57.9" y="269.9">Change Doc.</text>
<text x="74.6" y="269.9">Sign.</text>
</g>
<text font-size="1.8" x="103.1" y="269.9">Scale</text>
<text font-size="1.6" fill="#f0f" x="160.6" y="21.2">Holes, cut edges</text>
<g font-size="1.6">
<text x="63.8" y="276.3">Drawn</text>
<text x="63.8" y="282.7">Check</text>
</g>
<g font-size="1.5">
<text x="115.8" y="269.8">Weight</text>
<text x="26.7" y="276.2">Design</text>
</g>
<text font-size="1.3" x="26.7" y="289.2">Process</text>
<text font-size="1.2" x="63.8" y="289.2">Approve</text>
</svg>
